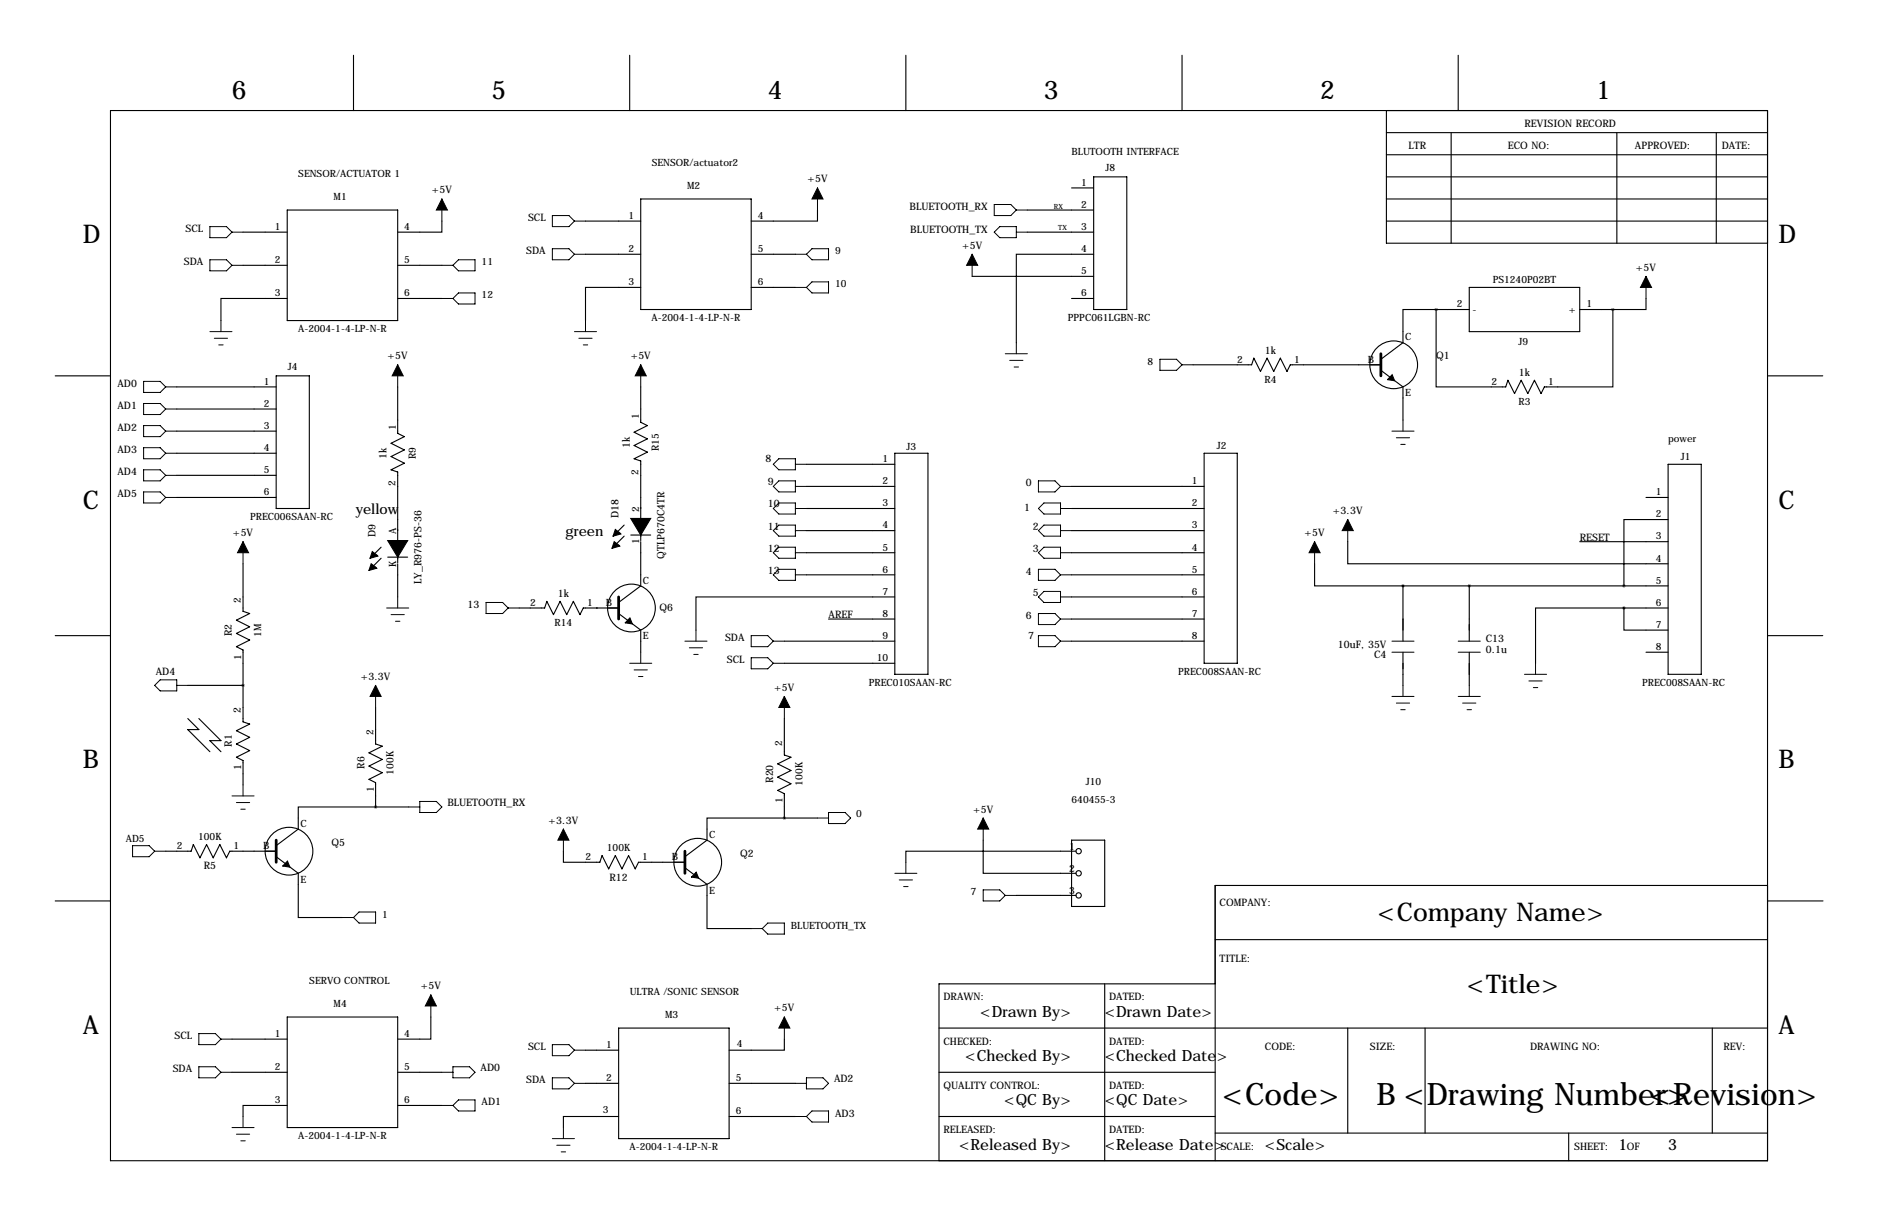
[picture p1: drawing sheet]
<svg xmlns="http://www.w3.org/2000/svg" width="432mm" height="279mm" viewBox="0 0 432 279" stroke-linecap="round" stroke-linejoin="round" font-family="sans-serif">
<g fill="none" stroke="#000" stroke-width=".25">
<path d="M81.3 12.7v12.7M144.8 12.7v12.7M208.3 12.7v12.7M271.8 12.7v12.7M335.3 12.7v12.7M25.4 25.4h381v241.3h-381zM318.8 30.5h87.6M318.8 35.6h87.6M318.8 25.4v30.5h87.6M333.7 30.5v25.4M371.8 30.5v25.4M394.6 30.5v25.4"/>
<path d="M55.9 53.3h10.1M66 48.3h25.4v25.4h-25.4zM101.6 50.8v2.5h-10.2M134.6 50.8h12.7M134.6 58.4h12.7M147.3 45.7h25.4v25.4h-25.4zM172.7 58.4h10.2M188 48.3v2.5h-15.3M236.2 48.3h15.3M236.2 53.3h15.3M246.4 43.2h5.1M251.5 58.4h-17.8v20.3"/>
<path d="M251.5 40.6h7.6v30.5h-7.6zM318.8 45.7h87.6M318.8 50.8h87.6M318.8 40.6h87.6M55.9 61h10.1M66 68.6h-15.2v5.1M91.4 61h10.2M91.4 68.6h10.2M147.3 66h-12.7v7.7M172.7 66h10.2M223.5 63.5h28M246.4 68.6h5.1"/>
<path d="M330.2 71.1h-7.6v7.6l-5.1 3.8M330.2 71.1v17.8h16l.5-1.5 1.5 3 1.6-3 1.5 3 1.5-3 1.5 3 .8-1.5h15.7v-17.8M330.2 71.1h7.6M337.8 66h25.4v10.2h-25.4zM363.2 71.1h7.6M378.5 68.6v2.5h-7.7M12.7 86.4h12.7M40.6 88.9h22.9M40.6 94h22.9M40.6 99.1h22.9M63.5 86.4h7.6v30.4h-7.6zM91.4 88.9v10.7l1.6 .7-3.1 1.6 3.1 1.5-3.1 1.5 3.1 1.5-3.1 1.5 1.5 .6v20.8"/>
<path d="M147.3 88.9v8.1l1.5 .8-3 1.5 3 1.5-3 1.6 3 1.5-3 1.5 1.5 .5v18.3M274.3 83.8h13.5l.5-1.5 1.5 3 1.5-3 1.6 3 1.5-3 1.5 3 .8-1.5h20.8M317.5 85.1l5.1 3.8v7.6M406.4 86.4h12.7M40.6 114.3h22.9M40.6 104.1h22.9M40.6 109.2h22.9M185.4 106.7h20.3M185.4 111.8h20.3M185.4 116.8h20.3M205.7 104.1h7.7v50.8h-7.7zM246.4 111.8h30.5"/>
<path d="M246.4 116.8h30.5M276.9 104.1h7.6v48.3h-7.6zM378.5 114.3h5M383.5 119.4h-10.1v15.2M383.5 106.7h7.7v48.2h-7.7zM55.9 129.5v11l1.5 .5-3 1.5 3 1.5-3 1.5 3 1.6-3 1.5 1.5 .8v16.5l1.5 .5-3 1.5 3 1.5-3 1.5 3 1.6-3 1.5 1.5 .8v5.5M87.6 125.7l-2.5 2.6M87.6 128.3l-2.5 2.5M89.2 128h4.5M91.4 129.5v7.7M119.4 139.7h5.8l.5-1.5 1.6 3 1.5-3 1.5 3 1.5-3 1.5 3 .8-1.5h8.1M137.2 139.7h.1"/>
<path d="M143.5 120.7l-2.5 2.5M143.5 123.2l-2.5 2.5M145 122.9h4.6M147.3 124.5v10.1l-5.1 3.8M185.4 121.9h20.3M185.4 127h20.3M185.4 132.1h20.3M205.7 137.2h-45.7v7.6M246.4 121.9h30.5M246.4 127h30.5M246.4 132.1h30.5M246.4 137.2h30.5"/>
<path d="M302.3 129.5v5.1h20.3M309.9 124.5v5h73.6M322.6 134.6h60.9M322.6 134.6v12.7M337.8 134.6v12.7M363.2 124.5h20.3M373.4 139.7v5.1h10.1M373.4 139.7h-20.3v12.7M373.4 139.7h10.1M12.7 146h12.7M43.2 157.5h12.7M142.2 141l5.1 3.8v5.1"/>
<path d="M180.3 152.4h25.4M180.3 147.3h25.4M190.5 142.2h15.2M246.4 142.2h30.5M246.4 147.3h30.5M322.6 149.9v7.6M337.8 149.9v7.6M378.5 149.9h5M406.4 146h12.7M43.2 165.1l2.5 2.5h-2.5l5.1 5.1M45.7 165.1l5.1 5.1h-2.5l2.5 2.5M86.4 162.6v8.3l1.5 .5-3.1 1.6 3.1 1.5-3.1 1.5 3.1 1.5-3.1 1.6 1.6 .7v5.6"/>
<path d="M180.3 165.1v8.4l1.6 .5-3.1 1.5 3.1 1.5-3.1 1.6 3.1 1.5-3.1 1.5 1.5 .8v5.6M38.1 195.6h5.8l.5-1.5 1.6 3 1.5-3 1.5 3 1.5-3 1.6 3 .7-1.5h10.7M63.5 196.8l5.1 3.9v10.1h10.1M86.4 185.4h-17.8v5.1l-5.1 3.8M86.4 185.4h7.6M129.5 195.6v2.5h8.4l.5-1.5 1.6 3 1.5-3 1.5 3 1.5-3 1.5 3 .8-1.5h10.7M157.5 199.4l5.1 3.8v10.2h10.1M180.3 188h-17.7v5l-5.1 3.8M180.3 188h7.7M226.1 193v7.7h21.3M246.4 193h7.6v15.3h-7.6zM247.4 195.6h-39.1v2.5"/>
<path d="M12.7 207h12.7M233.7 205.7h13.7M279.4 215.9h127M406.4 203.5h-127v63.2M406.5 207h12.7M53.3 238.8h12.7M66 233.7h25.4v25.4h-25.4zM99.1 233.7v5.1h-7.7M142.2 236.2h25.4v25.4h-25.4zM180.3 238.8v2.5h-12.7M215.9 236.2h190.5M254 226.1v40.6"/>
<path d="M279.4 226.1h-63.5v40.6M309.9 236.2v24.1M327.7 236.2v24.1M393.7 236.2v24.1M53.3 246.4h12.7M66 254h-10.1v2.5M91.4 246.4h10.2M91.4 254h10.2M134.6 241.3h7.6M134.6 248.9h7.6M142.2 256.5h-12.7v2.6M167.6 256.5h15.3"/>
<path d="M167.6 248.9h15.3M215.9 246.4h63.5M215.9 256.5h63.5M279.4 260.3h127M360.7 260.3v6.4"/>
<circle cx="320.4" cy="83.8" r="5.5"/>
<circle cx="145.2" cy="139.7" r="5.5"/>
<circle cx="66.4" cy="195.6" r="5.5"/>
<circle cx="160.4" cy="198.1" r="5.5"/>
<circle cx="248" cy="195.6" r=".61"/>
<circle cx="248" cy="205.7" r=".61"/>
<circle cx="248" cy="200.7" r=".61"/>
</g>
<g fill="none" stroke="#000" stroke-width=".23">
<path d="M48.3 52.1h3.8l1.2 1.2-1.2 1.3h-3.8zM48.3 59.7h3.8l1.2 1.3-1.2 1.2h-3.8zM53.3 53.3h2.6M101.6 45.7v5.1M127 49.5h3.8l1.3 1.3-1.3 1.3h-3.8zM127 57.2h3.8l1.3 1.2-1.3 1.3h-3.8zM132.1 50.8h2.5M132.1 58.4h2.5M182.9 58.4h2.5M185.4 58.4l1.3-1.2h3.8v2.5h-3.8zM188 43.2v5.1M223.5 58.4v5.1"/>
<path d="M228.6 47h3.8l1.3 1.3-1.3 1.2h-3.8zM229.9 52.1h3.8v2.5h-3.8l-1.3-1.3zM233.7 53.3h2.5M233.7 48.3h2.5M48.3 76.2h5M49.3 77.7h3M50.3 79.2h1M50.8 73.7v2.5M53.3 61h2.6M101.6 61h2.5M101.6 68.6h2.5M104.1 61l1.3-1.3h3.8v2.5h-3.8z"/>
<path d="M105.4 67.3h3.8v2.5h-3.8l-1.3-1.2zM132.1 76.2h5.1M133.1 77.7h3M134.1 79.2h1M134.6 73.7v2.5M182.9 66h2.5M185.4 66l1.3-1.2h3.8v2.5h-3.8zM233.7 78.7v2.6M378.5 63.5v5.1M33 87.6h3.8l1.3 1.3-1.3 1.3h-3.8zM33 92.7h3.8l1.3 1.3-1.3 1.2h-3.8zM33 97.8h3.8l1.3 1.3-1.3 1.2h-3.8z"/>
<path d="M38.1 88.9h2.5M38.1 94h2.5M38.1 99.1h2.5M91.4 83.8v5.1M147.3 83.8v5.1M231.1 81.3h5.1M232.2 82.8h3M233.2 84.3h1M266.7 82.5h3.8l1.3 1.3-1.3 1.3h-3.8zM271.8 83.8h2.5M320 99.1h5.1M322.6 96.5v2.6"/>
<path d="M33 102.9h3.8l1.3 1.2-1.3 1.3h-3.8zM33 107.9h3.8l1.3 1.3-1.3 1.3h-3.8zM33 113h3.8l1.3 1.3-1.3 1.3h-3.8zM38.1 104.1h2.5M38.1 109.2h2.5M38.1 114.3h2.5M177.8 106.7l1.3-1.3h3.8v2.5h-3.8zM177.8 111.8l1.3-1.3h3.8v2.5h-3.8zM177.8 116.8l1.3-1.2h3.8v2.5h-3.8zM182.9 106.7h2.5M182.9 111.8h2.5M182.9 116.8h2.5"/>
<path d="M238.8 116.8l1.2-1.2h3.8v2.5h-3.8zM238.8 110.5h3.8l1.2 1.3-1.2 1.2h-3.8zM243.8 111.8h2.6M243.8 116.8h2.6M309.9 119.4v5.1M321.1 100.6h3M322.1 102.1h1M55.9 124.5v5M88.9 139.7h5.1M91.4 137.2v2.5M111.8 138.4h3.8l1.2 1.3-1.2 1.3h-3.8zM116.8 139.7h2.6"/>
<path d="M177.8 121.9l1.3-1.2h3.8v2.5h-3.8zM177.8 132.1l1.3-1.3h3.8v2.5h-3.8zM179.1 125.7h3.8v2.6h-3.8l-1.3-1.3zM182.9 121.9h2.5M182.9 127h2.5M182.9 132.1h2.5M238.8 121.9l1.2-1.2h3.8v2.5h-3.8zM238.8 127l1.2-1.3h3.8v2.6h-3.8zM238.8 137.2l1.2-1.3h3.8v2.5h-3.8zM238.8 130.8h3.8l1.2 1.3-1.2 1.2h-3.8zM243.8 121.9h2.6M243.8 127h2.6"/>
<path d="M243.8 132.1h2.6M243.8 137.2h2.6M302.3 124.5v5M36.8 156.2h3.8v2.6h-3.8l-1.2-1.3zM40.6 157.5h2.6M86.4 157.5v5.1M89.9 141.2h3.1M90.9 142.7h1M144.8 152.4h5.1M145.8 153.9h3M146.8 155.4h1M147.3 149.9v2.5"/>
<path d="M157.5 147.3h5.1M158.5 148.8h3M159.5 150.4h1M160 144.8v2.5M172.7 146h3.8l1.3 1.3-1.3 1.3h-3.8zM172.7 151.1h3.8l1.3 1.3-1.3 1.3h-3.8zM177.8 147.3h2.5M177.8 152.4h2.5M238.8 141h3.8l1.2 1.2-1.2 1.3h-3.8zM238.8 146h3.8l1.2 1.3-1.2 1.3h-3.8zM243.8 147.3h2.6M243.8 142.2h2.6"/>
<path d="M320 149.9h5.1M320 147.3h5.1M322.6 157.5v2.5M335.3 149.9h5.1M335.3 147.3h5.1M337.8 157.5v2.5M350.5 154.9h5.1M351.5 156.5h3.1M352.6 158h1M353.1 152.4v2.5M180.3 160v5.1M320 160h5.1"/>
<path d="M321.1 161.5h3M322.1 163.1h1M335.3 160h5.1M336.3 161.5h3M337.3 163.1h1M30.5 194.3h3.8l1.3 1.3-1.3 1.2h-3.8zM35.6 195.6h2.5M53.3 182.9h5.1M54.4 184.4h3M55.4 185.9h1M55.9 180.3v2.6M94 185.4h2.5"/>
<path d="M96.5 184.1h3.8l1.3 1.3-1.3 1.3h-3.8zM129.5 190.5v5.1M188 188h2.5M190.5 186.7h3.8l1.3 1.3-1.3 1.2h-3.8zM208.3 198.1v2.6M226.1 188v5M78.7 210.8h2.6M82.5 209.5h3.9v2.6h-3.9l-1.2-1.3zM172.7 213.4h2.6M175.3 213.4l1.2-1.3h3.8v2.5h-3.8zM205.7 200.7h5.1M206.8 202.2h3"/>
<path d="M207.8 203.7h1M226.1 204.5h3.8l1.2 1.2-1.2 1.3h-3.8zM231.1 205.7h2.6M45.7 237.5h3.8l1.3 1.3-1.3 1.2h-3.8zM50.8 238.8h2.5M99.1 228.6v5.1M180.3 233.7v5.1M45.7 245.1h3.8l1.3 1.3-1.3 1.2h-3.8zM50.8 246.4h2.5M53.3 259.1h5.1M55.9 256.5v2.6M101.6 254h2.5"/>
<path d="M101.6 246.4h2.5M104.1 245.1h3.8l1.3 1.3-1.3 1.2h-3.8zM105.4 252.7h3.8v2.6h-3.8l-1.3-1.3zM127 247.6h3.8l1.3 1.3-1.3 1.3h-3.8zM127 240h3.8l1.3 1.3-1.3 1.3h-3.8zM129.5 259.1v2.5M132.1 248.9h2.5M132.1 241.3h2.5M182.9 256.5h2.5M182.9 248.9h2.5M185.4 256.5l1.3-1.2h3.8v2.5h-3.8zM185.4 247.6h3.8l1.3 1.3-1.3 1.3h-3.8z"/>
<path d="M54.4 260.6h3M55.4 262.1h1M127 261.6h5.1M128 263.1h3.1M129 264.7h1"/>
</g>
<path d="M317.5 81.3v5.1M142.2 137.2v5M63.5 193v5.1M157.5 195.6v5.1" fill="none" stroke="#000" stroke-width=".63"/>
<path d="M320.1 86.1l.5 1.4-1.6-.3zM147.3 119.1h2.3l-2.3 3.8zM145 119.1h2.3v3.8zM85.3 129.5l1.3 1.1-1.8 .5zM85.6 126.7l1.3 1.1-1.8 .5zM91.4 124.2h2.3l-2.3 3.8zM89.2 124.2h2.2v3.8zM141.2 124.5l1.3 1-1.8 .5zM141.5 121.7l1.2 1-1.7 .5zM144.8 142l.6 1.4-1.6-.3zM66.1 197.9l.5 1.3-1.6-.2zM160.1 200.4l.5 1.4-1.6-.3z" fill="#000" stroke="#000" stroke-width=".25"/>
<g fill="#000" stroke="#000" stroke-width=".23">
<path d="M101.6 45.7l1.3 2.6h-2.6zM188 43.2l1.2 2.5h-2.5zM223.5 58.4l1.3 2.6h-2.6zM378.5 63.5l1.2 2.5h-2.5zM91.4 83.8l1.3 2.6h-2.5zM147.3 83.8l1.3 2.6h-2.6zM309.9 119.4l1.2 2.5h-2.5zM55.9 124.5l1.2 2.5h-2.5zM302.3 124.5l1.2 2.5h-2.5zM86.4 157.5l1.2 2.5h-2.5zM180.3 160l1.3 2.6h-2.5zM129.5 190.5l1.3 2.5h-2.5z"/>
<path d="M226.1 188l1.2 2.5h-2.5zM99.1 228.6l1.2 2.5h-2.5zM180.3 233.7l1.3 2.5h-2.5z"/>
</g>
<path d="M370.8 71.1a.05 .05 0 0 0 .1 0 .05 .05 0 0 0-.1 0zM86.3 185.4a.05 .05 0 0 0 .1 0 .05 .05 0 0 0-.1 0zM180.3 188a.05 .05 0 0 0 .1 0 .05 .05 0 0 0-.1 0z" fill="#000" stroke="#000" stroke-width=".63"/>
<g font-size="7.1">
<text x="281" y="254">&lt;Code&gt;</text>
<text x="316.5" y="254">B &lt;Drawing Number&gt;</text>
<text x="379.4" y="254">&lt;Revision&gt;</text>
</g>
<g font-size="5.9">
<text x="53.3" y="22.9">6</text>
<text x="113" y="22.9">5</text>
<text x="176.5" y="22.9">4</text>
<text x="240" y="22.9">3</text>
<text x="303.5" y="22.9">2</text>
<text x="367" y="22.9">1</text>
<text x="19" y="55.9">D</text>
<text x="408.9" y="55.9">D</text>
<text x="19" y="116.8">C</text>
<text x="408.9" y="116.8">C</text>
<text x="19" y="176.5">B</text>
<text x="408.9" y="176.5">B</text>
<text x="316.8" y="211.6">&lt;Company Name&gt;</text>
<text x="337.3" y="228.1">&lt;Title&gt;</text>
<text x="19" y="237.5">A</text>
<text x="408.9" y="237.5">A</text>
</g>
<g font-size="3.6">
<text x="225.4" y="233.7">&lt;Drawn By&gt;</text>
<text x="254" y="233.7">&lt;Drawn Date&gt;</text>
<text x="221.9" y="243.8">&lt;Checked By&gt;</text>
<text x="254" y="243.8">&lt;Checked Date&gt;</text>
<text x="230.9" y="254">&lt;QC By&gt;</text>
<text x="254" y="254">&lt;QC Date&gt;</text>
<text x="220.5" y="264.1">&lt;Released By&gt;</text>
<text x="254" y="264.1">&lt;Release Date&gt;</text>
<text x="290.8" y="264.1">&lt;Scale&gt;</text>
<text x="372.1" y="264.1">1</text>
<text x="383.5" y="264.1">3</text>
</g>
<g font-size="3.3">
<text x="81.8" y="118.1">yellow</text>
<text x="130" y="123.2">green</text>
</g>
<g font-size="2.4">
<text x="350.5" y="29.2">REVISION RECORD</text>
<text x="323.8" y="34.3">LTR</text>
<text x="346.7" y="34.3">ECO NO:</text>
<text x="375.9" y="34.3">APPROVED:</text>
<text x="395.9" y="34.3">DATE:</text>
<text x="185.7" y="41.9">+5V</text>
<text x="99.3" y="44.4">+5V</text>
<text x="42.7" y="53.3">SCL</text>
<text x="121.4" y="50.8">SCL</text>
<text x="209.1" y="48.3">BLUETOOTH_RX</text>
<text x="209.3" y="53.6">BLUETOOTH_TX</text>
<text x="121" y="58.4">SDA</text>
<text x="221.2" y="57.2">+5V</text>
<text x="42.3" y="61">SDA</text>
<text x="376.2" y="62.2">+5V</text>
<text x="89.1" y="82.5">+5V</text>
<text x="145" y="82.5">+5V</text>
<text x="290.8" y="81.3">1k</text>
<text x="330.2" y="82.5">Q1</text>
<text x="27" y="88.9">AD0</text>
<text x="349.2" y="86.4">1k</text>
<text x="27" y="94">AD1</text>
<text x="27" y="99.1">AD2</text>
<text x="27" y="104.1">AD3</text>
<text x="88.9" y="105.4" transform="rotate(-90 88.9 105.4)">1k</text>
<text x="144.8" y="102.9" transform="rotate(-90 144.8 102.9)">1k</text>
<text x="176" y="106.2">8</text>
<text x="27" y="109.2">AD4</text>
<text x="176.5" y="111.5">9</text>
<text x="235.9" y="111.8">0</text>
<text x="27" y="114.3">AD5</text>
<text x="142.2" y="119" transform="rotate(-90 142.2 119)">D18</text>
<text x="176.5" y="116.6">10</text>
<text x="235.5" y="117.3">1</text>
<text x="306.5" y="118.1">+3.3V</text>
<text x="53.6" y="123.2">+5V</text>
<text x="86.4" y="123.4" transform="rotate(-90 86.4 123.4)">D9</text>
<text x="176.5" y="121.7">11</text>
<text x="237.5" y="121.7">2</text>
<text x="300" y="123.2">+5V</text>
<text x="363.2" y="124.2">RESET</text>
<text x="152.8" y="128.4" transform="rotate(-90 152.8 128.4)">QTLP670C4TR</text>
<text x="176.5" y="126.7">12</text>
<text x="176.5" y="131.8">13</text>
<text x="237.5" y="126.7">3</text>
<text x="96.9" y="134.2" transform="rotate(-90 96.9 134.2)">LY_R976-PS-36</text>
<text x="128.2" y="137.2">1k</text>
<text x="235.9" y="132.1">4</text>
<text x="237.5" y="136.9">5</text>
<text x="107.5" y="139.7">13</text>
<text x="151.6" y="140.5">Q6</text>
<text x="190.5" y="142">AREF</text>
<text x="235.9" y="142.2">6</text>
<text x="53.3" y="146.2" transform="rotate(-90 53.3 146.2)">R2</text>
<text x="166.7" y="147.3">SDA</text>
<text x="236.4" y="146.8">7</text>
<text x="307.6" y="148.8">10uF, 35V</text>
<text x="341.6" y="147.6">C13</text>
<text x="341.6" y="150">0.1u</text>
<text x="35.8" y="155.2">AD4</text>
<text x="167.1" y="152.4">SCL</text>
<text x="315.9" y="151.3">C4</text>
<text x="83" y="156.2">+3.3V</text>
<text x="178" y="158.8">+5V</text>
<text x="55.4" y="163.9" transform="rotate(-90 55.4 163.9)">2</text>
<text x="53.3" y="171.6" transform="rotate(-90 53.3 171.6)">R1</text>
<text x="55.5" y="176.9" transform="rotate(-90 55.5 176.9)">1</text>
<text x="83.8" y="176.7" transform="rotate(-90 83.8 176.7)">R6</text>
<text x="177.8" y="179.9" transform="rotate(-90 177.8 179.9)">R20</text>
<text x="102.9" y="185.2">BLUETOOTH_RX</text>
<text x="126.1" y="189.2">+3.3V</text>
<text x="223.8" y="186.7">+5V</text>
<text x="76.2" y="194.3">Q5</text>
<text x="170.2" y="196.8">Q2</text>
<text x="46.8" y="199.8">R5</text>
<text x="140.1" y="202.3">R12</text>
<text x="223.2" y="205.7">7</text>
<text x="280.4" y="208.3">COMPANY:</text>
<text x="280.4" y="221">TITLE:</text>
<text x="96.8" y="227.3">+5V</text>
<text x="178" y="232.4">+5V</text>
<text x="216.9" y="229.9">DRAWN:</text>
<text x="255" y="229.9">DATED:</text>
<text x="40.1" y="238.8">SCL</text>
<text x="121.4" y="241.3">SCL</text>
<text x="216.9" y="240">CHECKED:</text>
<text x="255" y="240">DATED:</text>
<text x="290.8" y="241.3">CODE:</text>
<text x="315" y="241.3">SIZE:</text>
<text x="351.8" y="241.3">DRAWING NO:</text>
<text x="396.2" y="241.3">REV:</text>
<text x="39.7" y="246.4">SDA</text>
<text x="110.5" y="246.1">AD0</text>
<text x="121" y="248.9">SDA</text>
<text x="191.8" y="248.7">AD2</text>
<text x="216.9" y="250.2">QUALITY CONTROL:</text>
<text x="255" y="250.2">DATED:</text>
<text x="110.7" y="254">AD1</text>
<text x="192" y="256.5">AD3</text>
<text x="216.9" y="260.3">RELEASED:</text>
<text x="255" y="260.3">DATED:</text>
<text x="280.7" y="264.2">SCALE:</text>
<text x="361.9" y="264.2">SHEET:</text>
<text x="374" y="264.2">OF</text>
</g>
<g font-size="2.3">
<text x="246.4" y="35.6">BLUTOOTH INTERFACE</text>
<text x="68.6" y="40.6">SENSOR/ACTUATOR 1</text>
<text x="149.9" y="38.1">SENSOR/actuator2</text>
<text x="254.2" y="39.4">J8</text>
<text x="76.7" y="46">M1</text>
<text x="158" y="43.4">M2</text>
<text x="248.6" y="42.7">1</text>
<text x="248.6" y="47.8">2</text>
<text x="63.2" y="52.8">1</text>
<text x="93" y="52.8">4</text>
<text x="144.5" y="50.3">1</text>
<text x="174.2" y="50.3">4</text>
<text x="248.6" y="52.8">3</text>
<text x="144.5" y="57.9">2</text>
<text x="174.2" y="57.9">5</text>
<text x="192" y="58.4">9</text>
<text x="248.6" y="57.9">4</text>
<text x="63.2" y="60.5">2</text>
<text x="93" y="60.5">5</text>
<text x="110.7" y="61">11</text>
<text x="144.5" y="65.5">3</text>
<text x="174.2" y="65.5">6</text>
<text x="248.6" y="63">5</text>
<text x="343.2" y="65">PS1240P02BT</text>
<text x="63.2" y="68.1">3</text>
<text x="93" y="68.1">6</text>
<text x="110.7" y="68.6">12</text>
<text x="192" y="66">10</text>
<text x="248.6" y="68.1">6</text>
<text x="335" y="70.6">2</text>
<text x="338.6" y="71.9">-</text>
<text x="360.7" y="71.9">+</text>
<text x="364.7" y="70.6">1</text>
<text x="68.5" y="76.3">A-2004-1-4-LP-N-R</text>
<text x="149.8" y="73.7">A-2004-1-4-LP-N-R</text>
<text x="245.5" y="73.7">PPPC061LGBN-RC</text>
<text x="263.9" y="83.8">8</text>
<text x="284.5" y="83.3">2</text>
<text x="297.5" y="83.4">1</text>
<text x="314.5" y="83.3">B</text>
<text x="323.1" y="78.2">C</text>
<text x="349.1" y="79.3">J9</text>
<text x="60.7" y="88.4">1</text>
<text x="66.2" y="85.1">J4</text>
<text x="290.7" y="88">R4</text>
<text x="342.9" y="88.4">2</text>
<text x="356" y="88.5">1</text>
<text x="60.7" y="93.5">2</text>
<text x="323.1" y="91">E</text>
<text x="349.1" y="93.1">R3</text>
<text x="60.7" y="98.6">3</text>
<text x="91" y="98.7" transform="rotate(-90 91 98.7)">1</text>
<text x="146.9" y="96.2" transform="rotate(-90 146.9 96.2)">1</text>
<text x="383.5" y="101.6">power</text>
<text x="60.7" y="103.6">4</text>
<text x="95.6" y="105.5" transform="rotate(-90 95.6 105.5)">R9</text>
<text x="151.5" y="103.6" transform="rotate(-90 151.5 103.6)">R15</text>
<text x="202.9" y="106.2">1</text>
<text x="208.4" y="103.4">J3</text>
<text x="279.8" y="103.1">J2</text>
<text x="386.5" y="105.7">J1</text>
<text x="60.7" y="108.7">5</text>
<text x="60.7" y="113.8">6</text>
<text x="90.9" y="111.8" transform="rotate(-90 90.9 111.8)">2</text>
<text x="146.8" y="109.2" transform="rotate(-90 146.8 109.2)">2</text>
<text x="202.9" y="111.3">2</text>
<text x="274" y="111.3">1</text>
<text x="380.7" y="113.8">1</text>
<text x="57.5" y="119.5">PREC006SAAN-RC</text>
<text x="147" y="117.6" transform="rotate(-90 147 117.6)">2</text>
<text x="202.9" y="116.3">3</text>
<text x="274" y="116.3">2</text>
<text x="380.7" y="118.9">2</text>
<text x="91.1" y="122.7" transform="rotate(-90 91.1 122.7)">A</text>
<text x="147" y="125" transform="rotate(-90 147 125)">1</text>
<text x="202.9" y="121.4">4</text>
<text x="274" y="121.4">3</text>
<text x="380.7" y="124">3</text>
<text x="91.1" y="130.2" transform="rotate(-90 91.1 130.2)">K</text>
<text x="202.9" y="126.5">5</text>
<text x="202.9" y="131.6">6</text>
<text x="274" y="126.5">4</text>
<text x="274" y="131.6">5</text>
<text x="380.7" y="129">4</text>
<text x="147.8" y="134.1">C</text>
<text x="202.9" y="136.7">7</text>
<text x="274" y="136.7">6</text>
<text x="380.7" y="134.1">5</text>
<text x="55.4" y="138.5" transform="rotate(-90 55.4 138.5)">2</text>
<text x="121.9" y="139.2">2</text>
<text x="127.5" y="143.9">R14</text>
<text x="135" y="139.3">1</text>
<text x="139.3" y="139.2">B</text>
<text x="202.9" y="141.7">8</text>
<text x="274" y="141.7">7</text>
<text x="380.7" y="139.2">6</text>
<text x="60" y="146.3" transform="rotate(-90 60 146.3)">1M</text>
<text x="147.8" y="146.9">E</text>
<text x="202.9" y="146.8">9</text>
<text x="274" y="146.8">8</text>
<text x="380.7" y="144.3">7</text>
<text x="380.7" y="149.4">8</text>
<text x="55.5" y="151.5" transform="rotate(-90 55.5 151.5)">1</text>
<text x="201.6" y="151.9">10</text>
<text x="270.9" y="155">PREC008SAAN-RC</text>
<text x="199.7" y="157.6">PREC010SAAN-RC</text>
<text x="377.5" y="157.6">PREC008SAAN-RC</text>
<text x="85.9" y="169" transform="rotate(-90 85.9 169)">2</text>
<text x="179.8" y="171.5" transform="rotate(-90 179.8 171.5)">2</text>
<text x="90.5" y="178" transform="rotate(-90 90.5 178)">100K</text>
<text x="86" y="182" transform="rotate(-90 86 182)">1</text>
<text x="179.9" y="184.6" transform="rotate(-90 179.9 184.6)">1</text>
<text x="184.5" y="180.5" transform="rotate(-90 184.5 180.5)">100K</text>
<text x="246.4" y="184.5">640455-3</text>
<text x="249.7" y="180.3">J10</text>
<text x="69.1" y="190">C</text>
<text x="196.8" y="187.7">0</text>
<text x="28.9" y="193.5">AD5</text>
<text x="40.6" y="195.1">2</text>
<text x="45.6" y="193">100K</text>
<text x="53.7" y="195.2">1</text>
<text x="60.5" y="195.1">B</text>
<text x="134.6" y="197.6">2</text>
<text x="139.5" y="195.6">100K</text>
<text x="147.7" y="197.7">1</text>
<text x="154.5" y="197.6">B</text>
<text x="163.1" y="192.5">C</text>
<text x="245.8" y="195.2">1</text>
<text x="69.1" y="202.8">E</text>
<text x="245.8" y="200.3">2</text>
<text x="163.1" y="205.3">E</text>
<text x="245.8" y="205.4">3</text>
<text x="87.9" y="210.8">1</text>
<text x="181.9" y="213.4">BLUETOOTH_TX</text>
<text x="71.1" y="226.1">SERVO CONTROL</text>
<text x="76.7" y="231.4">M4</text>
<text x="144.8" y="228.6">ULTRA /SONIC SENSOR</text>
<text x="152.9" y="233.9">M3</text>
<text x="63.2" y="238.3">1</text>
<text x="93" y="238.3">4</text>
<text x="63.2" y="245.9">2</text>
<text x="93" y="245.9">5</text>
<text x="139.4" y="240.8">1</text>
<text x="169.4" y="240.5">4</text>
<text x="139.4" y="248.4">2</text>
<text x="169.2" y="248.4">5</text>
<text x="63.2" y="253.5">3</text>
<text x="93" y="253.5">6</text>
<text x="138.6" y="255.8">3</text>
<text x="169.2" y="256">6</text>
<text x="68.5" y="261.7">A-2004-1-4-LP-N-R</text>
<text x="144.7" y="264.2">A-2004-1-4-LP-N-R</text>
</g>
<g font-size="1.6">
<text x="242.3" y="48">RX</text>
<text x="243.3" y="52.8">TX</text>
</g>
</svg>
